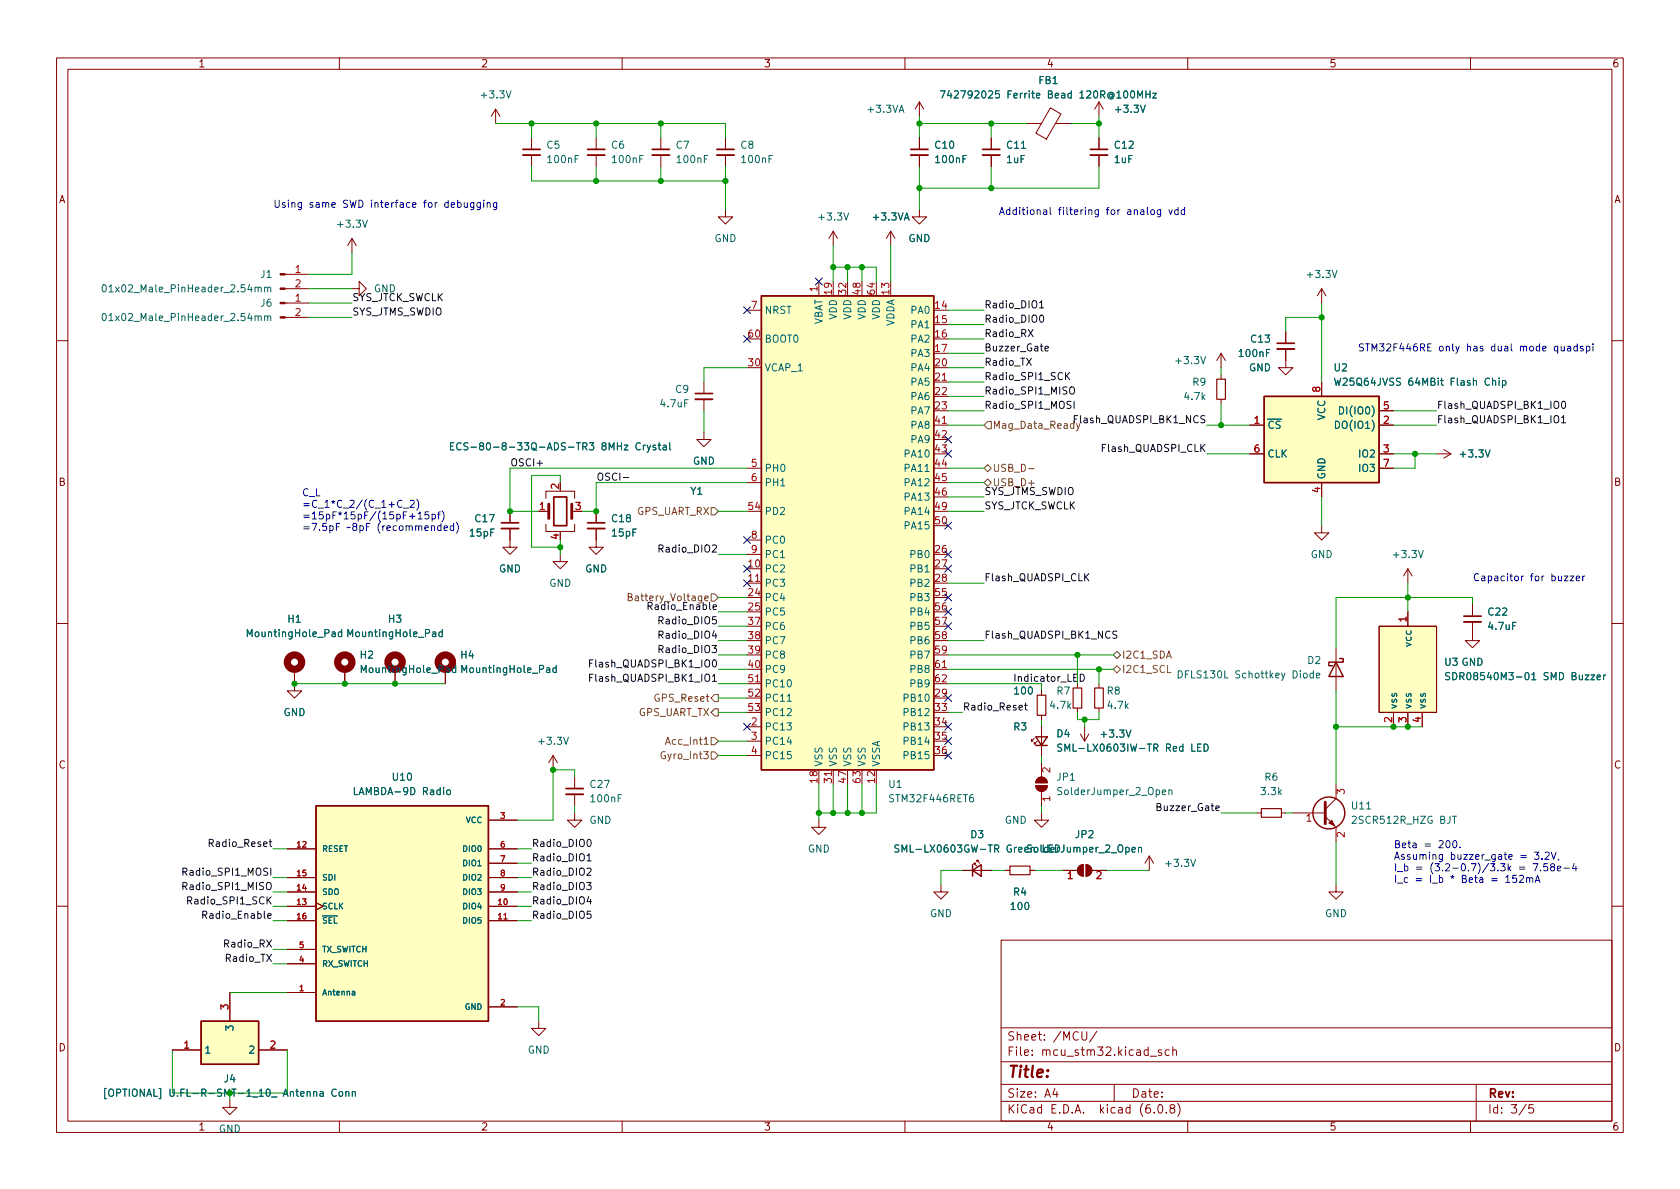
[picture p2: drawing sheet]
<svg xmlns="http://www.w3.org/2000/svg" width="297mm" height="210mm" viewBox="0 0 297 210" stroke-linecap="round" stroke-linejoin="round" font-family="sans-serif">
<g fill="none" stroke="#840000" stroke-width=".18">
<path d="M10 10.2h277v190.1h-277zM12 12.2h273v186.1h-273zM60 10.2v2M87.6 19.3l-.7 1.3M87.6 19.3v2.5M87.6 19.3l.8 1.3M110 10.2v2M160 10.2v2M162.6 18v2.6M162.6 18l-.8 1.3M162.6 18l.7 1.3M185.7 19.1l1.9 1.1-2.6 4.4-1.8-1.1z"/>
<path d="M194.3 18v2.6M194.3 18l-.8 1.3M194.3 18l.8 1.3M210 10.2v2M260 10.2v2M94 24.4v2M94 27.4v2.1M105.4 24.4v2M105.4 27.4v2.1M116.8 24.4v2M116.8 27.4v2.1M128.3 37.1v1.2h1.2l-1.2 1.3-1.3-1.3h1.3"/>
<path d="M128.3 24.4v2M128.3 27.4v2.1M162.6 37.1v1.2h1.2l-1.2 1.3-1.3-1.3h1.3M162.6 24.4v2M162.6 27.4v2.1M175.3 24.4v2M175.3 27.4v2.1M181.6 21.8h2.5M186.6 21.8h2.6M194.3 24.4v2M194.3 27.4v2.1M50.4 56.1h4.2"/>
<path d="M50.4 53.6h4.2M50.4 51h4.2M50.4 48.5h4.2M62.2 51h1.3v-1.2l1.3 1.2-1.3 1.3v-1.3M62.2 42.2l-.7 1.2M62.2 42.2v2.5M62.2 42.2l.8 1.2M132.1 54.9h2.5M144.8 49.8v2.5M147.3 40.9v2.5M147.3 40.9l-.7 1.3M147.3 40.9l.8 1.3"/>
<path d="M157.5 40.9l-.8 1.3M157.5 40.9v2.5M157.5 40.9l.7 1.3M227.3 58.7v2M233.7 51l-.8 1.3M233.7 51v2.6M233.7 51l.7 1.3M10 60.2h2M124.5 76.4v1.3h1.2l-1.2 1.3-1.3-1.3h1.3M124.5 67.6v2M124.5 70.6v2M165.1 75.2h2.5"/>
<path d="M165.1 67.6h2.5M215.9 62.5l-.8 1.2M215.9 62.5v2.5M215.9 66.3v.8M215.9 70.6v.8M215.9 62.5l.8 1.2M221 75.2h2.5M227.3 61.7v3.3h1.3l-1.3 1.3-1.2-1.3h1.2M233.7 67.6v2.5M243.8 75.2h2.6M243.8 72.6h2.6M255.3 79.5l1.2 .8"/>
<path d="M285 60.2h2M90.2 93.5v3.3h1.2l-1.2 1.2-1.3-1.2h1.3M90.2 90.4v2.1M96.5 92.7v1.3h5.1v-1.3M96.5 88.1v-1.2h5.1v1.2M96.5 90.4h.5M99.1 98v1.3h1.2l-1.2 1.3-1.3-1.3h1.3M101.1 90.4h.5M105.4 93.5v3.3h1.3l-1.3 1.2-1.3-1.2h1.3M105.4 90.4v2.1M132.1 82.8h2.5M132.1 85.3h2.5"/>
<path d="M132.1 95.5h2.5M132.1 98h2.5M221 80.3h2.5M233.7 93v1.2h1.2l-1.2 1.3-1.3-1.3h1.3M233.7 85.3v2.6M243.8 80.3h2.6M243.8 82.8h2.6M254 80.3h2.5M256.5 80.3l-1.2 .7M10 110.2h2M52.1 118.4v3.8h1.2l-1.2 1.2-1.3-1.2h1.3M61 118.4v2.5"/>
<path d="M69.8 118.4v2.5M78.7 118.4v2.5M132.1 103.1h2.5M165.1 118.4h2.5M236.2 114.5v7.7M243.8 110.7h10.2v15.3h-10.2zM248.9 100.6l-.7 1.2M248.9 100.6v2.5M248.9 108.2v2.5M248.9 100.6l.8 1.2M260.3 110v3.3h1.3l-1.3 1.2-1.2-1.2h1.2M260.3 106.9v2.1"/>
<path d="M285 110.2h2M97.8 133.6l-.8 1.3M97.8 133.6v2.5M97.8 133.6l.8 1.3M101.6 137.4v2M132.1 128.5h2.5M132.1 131.1h2.5M132.1 133.6h2.5M132.1 120.9h2.5M147.3 136.1v2.6M182.9 130.6l-.5 .5v-.3v.3h.2M183.1 138.9h2.1a1.02 1.02 0 0 1-1.1 1 1.02 1.02 0 0 1-1-1z"/>
<path d="M183.4 131.1l-.5 .5v-.3v.3h.2M183.4 137.7a1.02 1.02 0 0 1 1.1-.2 1.02 1.02 0 0 1 .7 .9h-2.1zM184.1 122.2v.7M184.1 126.5v.7M184.1 128.5v5.1M184.1 134.9v2.5M184.1 139.9v2.6M190.5 120.9v.8M190.5 125.2v.8M191 129.8l.8 1.3M191.8 128.5v2.6M192.5 129.8l-.7 1.3"/>
<path d="M194.3 120.9v.8M194.3 125.2v.8M236.2 138.7v2.5l-1.9 1.9M246.4 126v2.5M248.9 126v2.5M251.5 126v2.5M50.8 150.1h5.1M50.8 157.7h5.1M50.8 155.2h5.1M55.9 159.6l1.2 .7-1.2 .6M86.4 150.1h5M86.4 157.7h5"/>
<path d="M86.4 155.2h5M86.4 145h5M86.4 152.6h5M101.6 143.8v1.2h1.3l-1.3 1.3-1.3-1.3h1.3M101.6 140.5v2M144.8 145v1.3h1.2l-1.2 1.3-1.3-1.3h1.3M166.4 156.5v1.2h1.2l-1.2 1.3-1.3-1.3h1.3M170.2 153.9h5.1M172.2 152.9v-.3h.3h-.3l.5 .6M172.7 152.4v-.3h.3h-.3l.5 .5M177.8 153.9h.8M182.1 153.9h.8"/>
<path d="M184.1 143.8v1.2h1.3l-1.3 1.3-1.2-1.3h1.2M188 153.9h2.5M190.8 153.2l.7-.3v2a1.02 1.02 0 0 1-.9-.6 1.02 1.02 0 0 1 .2-1.1zM192 152.9a1.02 1.02 0 0 1 1 1 1.02 1.02 0 0 1-1 1zM193 153.9h2.6M203.2 151.4l-.8 1.2M203.2 151.4v2.5M203.2 151.4l.8 1.2M222.2 143.8h.8M226.6 143.8h.7M228.6 143.8h5.7M234.3 144.4l1.9 1.9v2.5"/>
<path d="M236.2 156.5v1.2h1.3l-1.3 1.3-1.3-1.3h1.3M10 160.2h2M40.6 175.5v5.1M50.8 175.5h5.1M50.8 160.3h5.1M50.8 162.8h5.1M50.8 170.4h5.1M50.8 167.9h5.1M86.4 160.3h5M86.4 162.8h5M86.4 178h5M177 166.3h108v32h-108z"/>
<path d="M285 160.2h2M30.5 185.7h5.1M40.6 194.6v1.2h1.3l-1.3 1.3-1.2-1.3h1.2M45.7 185.7h5.1M60 198.3v2M95.2 180.6v1.3h1.3l-1.3 1.2-1.2-1.2h1.2M110 198.3v2M160 198.3v2M177 194.8h108M177 191.8h108M177 187.8h108M177 181.8h108"/>
<path d="M186.5 192.5l-.4 1h1M186.9 193v1M191.3 182.4v1.2l.3 .3h.4l.1-.3v-1.2M193.9 182.4l-1.3 1.9M197 191.8v3M203.4 186.8h1.1M204.1 196.7v.1M204.9 195.4l.2-.1a.81 .81 0 0 1 .6 .7 .81 .81 0 0 1-.3 .8h-.2a.81 .81 0 0 1-.6-.6 .81 .81 0 0 1 .3-.8zM205.4 185.7l-.4-.1-.2 .2 .1 .3 .5 .1v.4h-.6M206.2 196.7v.1M206.7 185.7l-.4-.1-.3 .3v.4l.1 .3h.6M207.1 196l-.2-.3v-.2l.2-.2 .5 .1 .1 .2-.1 .2-.6 .2-.1 .3v.4l.2 .1h.5l.1-.3-.1-.4-.2-.1"/>
<path d="M207.4 185.8l.2-.2 .3 .1 .1 .9M207.4 185.1v1.5M208.2 195.1a1.72 1.72 0 0 1 0 2.3M210 198.3v2M260 198.3v2M261 191.8v6.5M269.9 195.3l-1.3 1.9M271.1 195.3h-.7l-.1 .7 .2-.1 .5 .1 .2 .2-.1 .5-.2 .1-.6-.1"/>
</g>
<g fill="none" stroke="#840000" stroke-width=".33">
<path d="M92.5 27.4h3M103.9 27.4h3M115.3 27.4h3.1M126.7 27.4h3.1M161 27.4h3.1M173.7 27.4h3.1M192.8 27.4h3M122.9 70.6h3.1M225.8 61.7h3.1M88.6 93.5h3.1M103.9 93.5h3M258.8 110h3.1"/>
<path d="M100.1 140.5h3"/>
</g>
<g fill="none" stroke="#840000" stroke-width=".3">
<path d="M92.5 26.4h3M103.9 26.4h3M115.3 26.4h3.1M126.7 26.4h3.1M161 26.4h3.1M173.7 26.4h3.1M192.8 26.4h3M122.9 69.6h3.1M225.8 60.7h3.1M88.6 92.5h3.1M97.9 87.9h2.3v5.1h-2.3zM103.9 92.5h3"/>
<path d="M258.8 109h3.1M100.1 139.4h3"/>
</g>
<g fill="#ffffc2" stroke="#ffffc2" stroke-width=".18">
<path d="M223.5 70.1h20.3v15.2h-20.3z"/>
<path d="M55.9 142.5h30.5v38.1h-30.5z"/>
<path d="M35.6 180.6h10.1v7.6h-10.1z"/>
<path d="M243.8 110.7h10.2v15.3h-10.2z"/>
<path d="M134.6 52.3h30.5v83.8h-30.5z"/>
</g>
<g fill="none" stroke="#840000" stroke-width=".25">
<path d="M134.6 52.3h30.5v83.8h-30.5zM223.5 70.1h20.3v15.2h-20.3zM236.2 117.1l1.3 2.5h-2.6zM236.9 116.5h.6v.6h-2.6v.6h.7M183.1 130.3h2.1l-1.1 1.5zM183.1 131.8h2.1M55.9 142.5h30.5v38.1h-30.5zM172 153.9l1.5-1v2zM172 152.9v2M35.6 180.6h10.1v7.6h-10.1z"/>
<circle cx="234.9" cy="143.8" r="2.82"/>
</g>
<g fill="none" stroke="#006464" stroke-width=".18">
<path d="M166.3 16.1h.8l-.5 1.2M167.8 16l-.3 .9h.8M168.1 16.5v.8M201.2 17.3v-1.2l.4 .9 .4-.9v1.2M202.6 16.1v1.2M202.6 16.7h.7M203.3 16.1v1.2M203.8 16.5h.7l-.7 .8h.7M18.2 55.6l.2-.2a.68 .68 0 0 1 .4 .7 .68 .68 0 0 1-.4 .6l-.2-.1-.1-.4zM18.2 50.5l.2-.1a.68 .68 0 0 1 .4 .6 .68 .68 0 0 1-.4 .6l-.2-.1-.1-.4zM46.8 56l.2-.1h.3v.8M46.8 50.9l.2-.1h.3v.8"/>
<path d="M46.8 50.8v.8M46.8 55.9v.8M47.3 56l.2-.1h.3l.1 .8M47.3 51l.2-.2h.3l.1 .8M79.6 78.9h.5M80.3 78.3h-.7v1.3h.7M81.5 78.4a.6 .6 0 0 0-.8 .4 .6 .6 0 0 0 .6 .8l.2-.2M82.7 78.4l-.5-.1-.1 .1v.4l.5 .2 .1 .3-.2 .3-.5-.1M115 78.7l-.4 1.2-.2 .1M115.9 78.8l-.3-.1-.2 .2 .1 .2 .4 .1v.3h-.5M116.4 78.7h.4M116.5 78.3v1.1l.3 .2"/>
<path d="M117.3 78.8h.4l.1 .8M117.8 79l-.4 .1-.2 .2 .2 .3 .4-.1M118.4 78.3v1.1l.2 .2M236 66.9l.3 1.2 .2-.9 .2 .9 .3-1.2M236.1 74.5a.64 .64 0 0 1 .8 .6 .64 .64 0 0 1-.8 .7zM236.8 71.9a.64 .64 0 0 1 .8 .7 .64 .64 0 0 1-.8 .6zM263.9 67.4l.2-.1h.3v.8M265 66.9v.1M265 67.3v.8M265.7 67.3h.3l.3 .2-.2 .6h-.4M265.7 67.3v1.3M60.4 111.8l-.3-.1-.3 .3 .1 .5h.5"/>
<path d="M60.4 111.3v1.3M78.2 111.8l-.4-.1-.2 .3 .1 .5h.5M78.2 111.3v1.3M80.6 118.1h-.4l-.2 .2 .1 .6h.5M80.6 117.7v1.2M98.4 118.1h-.4l-.3 .2 .2 .6h.5M98.4 117.7v1.2M208.3 118.6a.64 .64 0 0 1 .8 .7 .64 .64 0 0 1-.8 .6zM232.2 119.1l-.4-.1-.2 .3 .1 .5h.5M232.2 118.6v1.3M232.8 119.5l.6-.2-.1-.2-.4-.1-.1 .2v.6h.5M256.3 119l-.5-.1-.1 .2v.3l.5 .3 .1 .3-.2 .2-.5-.1"/>
<path d="M256.9 118.9a.64 .64 0 0 1 .7 .7 .64 .64 0 0 1-.7 .6zM282.4 119.8l.6-.1-.1-.3h-.3l-.2 .1v.6h.5M283.5 119.4v.8M283.9 119.4l-.4 .2M62.7 139.3v1.2h.6M79 139.8l.2-.1 .4 .1v.5l-.1 .2h-.3l-.2-.1zM139.2 124h.7M187.7 131.6h-.4l-.2 .1v.4l.5 .2 .1 .3-.2 .2h-.5M206.7 139.8l.1-.1h.3l.1 .8M206.7 139.7v.8M212.4 131.6h-.7v1.2h.7M212.9 131.6a.64 .64 0 0 1 .7 .6 .64 .64 0 0 1-.7 .6z"/>
<path d="M158.9 149.5l-.4-.1-.2 .1v.4l.5 .2 .1 .3-.2 .3-.5-.1M201.3 150l.2-.2 .3 .1v.8M201.3 149.8v.9M256.8 144.3h.7M62.3 175.3h.4v.7M62.7 175.5l-.5 .2 .2 .3 .3-.1M18.8 192.5h-.3v1.8h.3M19.4 192.7l.1-.1a.43 .43 0 0 1 .6 .4v.4a.42 .42 0 0 1-.4 .5 .42 .42 0 0 1-.5-.5v-.4zM20.6 193.3l.6-.1 .1-.2v-.3l-.7-.1v1.3M59.4 192.7a.6 .6 0 0 0-.8 .4 .6 .6 0 0 0 .6 .8l.2-.2M60.1 193.1l.3-.1 .2 .3v.3l-.2 .3-.3-.1-.2-.2zM61.1 193.1l.2-.1 .3 .1 .1 .8"/>
<path d="M61.1 193v.9M62.3 193.1l.2-.1 .3 .1v.8M62.3 193v.9"/>
</g>
<path d="M215.1 67.1h1.6v3.5h-1.6zM183.4 122.9h1.5v3.6h-1.5zM189.7 121.7h1.6v3.5h-1.6zM193.5 121.7h1.6v3.5h-1.6zM178.6 153.2h3.5v1.5h-3.5zM223 143h3.6v1.5h-3.6z" fill="none" stroke="#840000" stroke-width=".2"/>
<path d="M97 89.1v2.6M101.1 89.1v2.6M234.3 141.9v3.8" fill="none" stroke="#840000" stroke-width=".51"/>
<g fill="#840000" stroke="#840000" stroke-width=".18">
<path d="M234.9 145.5l.6-.5 .5 1z"/>
<path d="M49.5 56h.9v.3h-.9z"/>
<path d="M49.5 53.5h.9v.2h-.9z"/>
<path d="M49.5 50.9h.9v.3h-.9z"/>
<path d="M49.5 48.4h.9v.2h-.9z"/>
<path d="M190.8 153.2l.7-.3v2a1.02 1.02 0 0 1-.9-.6 1.02 1.02 0 0 1 .2-1.1z"/>
<path d="M192 152.9a1.02 1.02 0 0 1 1 1 1.02 1.02 0 0 1-1 1z"/>
<path d="M183.1 138.9h2.1a1.02 1.02 0 0 1-1.1 1 1.02 1.02 0 0 1-1-1z"/>
<path d="M183.4 137.7a1.02 1.02 0 0 1 1.1-.2 1.02 1.02 0 0 1 .7 .9h-2.1z"/>
</g>
<g fill="none" stroke="#840000" stroke-width="1.3">
<circle cx="52.1" cy="117.1" r="1.27"/>
<circle cx="61" cy="117.1" r="1.27"/>
<circle cx="69.8" cy="117.1" r="1.27"/>
<circle cx="78.7" cy="117.1" r="1.27"/>
</g>
<g fill="none" stroke="#725600" stroke-width=".18">
<path d="M174.6 74.5h.7v1.3h-.7l-.6-.6zM190.3 74.9l.3 .9M190.9 74.9l-.4 1.2-.2 .1M125.7 89.8h.7l.6 .6-.6 .7h-.7zM174 85.3l.6-.6 .7 .6-.7 .7zM174 82.8l.6-.6 .7 .6-.7 .6zM181.9 82.9h.9M111.1 105.6l.5-.1 .1-.2v-.2l-.6-.1v1.2h.5l.1-.1 .1-.3-.3-.2M124.6 105.8l.6-.1v-.3h-.4l-.2 .2 .1 .6h.5M125.7 105h.7l.6 .7-.6 .6h-.7zM196.8 118.4l.7-.7 .6 .7-.6 .6zM196.8 115.8l.7-.6 .6 .6-.6 .7z"/>
<path d="M125.7 133h.7l.6 .6-.6 .6h-.7zM125.7 130.4h.7l.6 .7-.6 .6h-.7zM126.4 122.8h.6v1.3h-.6l-.7-.7zM126.4 125.3h.6v1.3h-.6l-.7-.6z"/>
</g>
<g fill="none" stroke="#0f0f0f" stroke-width=".18">
<path d="M181.8 58.3l.9 1.2M182.7 58.3l-.9 1.2M183.8 53.5l.4-.3v1.2M183.8 54.4h.7M183.9 55.8l.2-.1a.68 .68 0 0 1 .4 .7 .68 .68 0 0 1-.4 .6l-.2-.1-.1-.4zM184.8 61.6l.6-.1-.1-.2-.3-.1-.2 .2v.6h.5M188.6 66.4l.5 .7M189.1 65.9l-.7 .7M189.2 68.6l.2-.2a.43 .43 0 0 1 .6 .4v.5a.42 .42 0 0 1-.5 .4 .42 .42 0 0 1-.4-.4zM189.9 71v1.2M189.9 74.1h.5M190.5 73.5h-.6v1.3"/>
<path d="M276.1 73.9l.4-.4v1.3M276.1 74.8h.7M276.2 71.1l.2-.1a.68 .68 0 0 1 .4 .6 .68 .68 0 0 1-.4 .6l-.2-.1-.1-.4zM110.2 84.4h1M104.2 117.3h.5M104.2 119.8h.5M104.8 116.7h-.6v1.2M104.8 119.2h-.6v1.3M114.6 107.2l.6-.1 .1-.2v-.3l-.7-.1v1.3M191 119.2a.64 .64 0 0 1 .7 .7 .64 .64 0 0 1-.7 .6zM192 102l.5 .7M192.5 101.4l-.7 .8"/>
<path d="M197.5 111.7l-.5-.1-.3 .2 .2 .3 .5 .3v.3l-.2 .2-.5-.1M181.1 124.7h.5M181.3 124.3v1.1l.3 .2M32.3 156.7h.6l.2-.2-.1-.3-.7-.2v1.3M32.3 154.2l.6-.1 .2-.2-.1-.3-.7-.1v1.3M33.2 159.3l.6-.1 .1-.2v-.3l-.7-.1v1.3M37 149.1l.6-.1 .1-.1v-.4l-.7-.1v1.3M103.7 156h.8l-.4 .5 .4 .2v.5l-.2 .1-.6-.1M103.8 151.3l.4-.3v1.2M103.8 153.6l.5-.1 .2 .4-.8 .9h.8M103.8 152.2h.7M103.9 148.5l.2-.1a.68 .68 0 0 1 .4 .7 .68 .68 0 0 1-.4 .6l-.2-.1-.1-.4z"/>
<path d="M104.1 158.5l-.3 .9h.8M104.4 159v.9M204.6 142.7l.5-.1 .1-.2v-.2l-.6-.1v1.2h.5l.1-.1 .1-.3-.3-.2M35.8 161.8l.7-.1 .1-.1-.1-.4-.7-.1v1.3M104.5 161.1h-.6l-.1 .6 .2-.1 .4 .1 .1 .2v.4l-.2 .1-.5-.1"/>
</g>
<g fill="none" stroke="#0000c2" stroke-width=".18">
<path d="M80.9 35.9l.4-.1 .2 .3-.1 .5h-.5M82.1 35.8v.8l.3 .1 .2-.2M82.6 35.8v.9M83.8 35.8v1.1l-.3 .2-.3-.1M83.8 35.9l-.4-.1-.2 .3 .1 .5h.5M84.9 35.8v1.1l-.2 .2-.3-.1M84.9 35.9l-.3-.1-.3 .3 .1 .5h.5M85.5 35.4v.1M85.5 35.8v.9M86.1 35.9l.2-.1 .3 .1 .1 .8M86.1 35.8v.9M87.8 35.8v1.1l-.2 .2-.3-.1"/>
<path d="M87.8 35.9l-.3-.1-.3 .3 .1 .5h.5M202.9 36.7v1.1l.1 .1M203.6 37.2l.3-.1 .2 .2v.4l-.2 .2h-.3l-.1-.2zM205.2 37.1v1l-.2 .3-.3-.1M205.2 37.2l-.4-.1-.2 .2 .1 .6h.5M206.7 37.1l.3 .8 .3-.8M208.3 37.2l-.4-.1-.2 .2 .1 .6h.5M208.3 36.7v1.2M209.4 37.2l-.3-.1-.3 .2 .2 .6h.4M209.4 36.7v1.2M275.4 61.3l-.3-.1-.3 .3 .1 .5h.5M275.4 61.2v1.3"/>
<path d="M276 61.2l.1 .8 .3 .1 .2-.2M276.6 61.2v.9M277.2 61.3h.5v.8M277.7 61.5l-.4 .1-.2 .2 .2 .3 .4-.1M278.9 61.3l-.4-.1-.2 .3 .1 .5h.5M278.9 60.8v1.3M279.9 61.3l-.3-.1-.2 .2 .1 .2 .4 .1v.3h-.5M280.5 61.3l.4-.1 .2 .3-.1 .5h-.5M280.5 61.2v1.3M281.7 60.8v.1M281.7 61.2v.9M71.3 89.9h1"/>
<path d="M72.5 88.6l.5-.1 .3 .3-.8 .9h.8M73.7 88.3a1.46 1.46 0 0 1 0 1.9M73.9 90.9l.4-.4v1.3M73.9 91.8h.7M75.8 90.5h-.6l-.1 .6 .2-.1h.4l.2 .2-.1 .5-.2 .1-.5-.1M76.4 91l.4-.1 .2 .3-.1 .5h-.5M76.4 90.9v1.3M77.4 90.9h.4M77.8 90.5l-.3 .2v1.1M78 93h-.4l-.2 .2 .1 .6h.5M78 92.5v1.3M78.2 90.3a1.46 1.46 0 0 1 0 2"/>
<path d="M78.5 93.4l.6-.1v-.3h-.4l-.2 .2 .1 .6h.5M80.2 93h-.4l-.2 .2 .1 .6h.5M80.2 92.5v1.3M80.7 92.4a1.46 1.46 0 0 1 0 1.9M276.6 101.9h.6l-.6 .8h.6M277.6 101.9h.7l-.7 .8h.7M278.7 102.3l.6-.1-.1-.3h-.3l-.2 .1v.6h.5M279.8 101.9v.8M280.2 101.9l-.4 .2M255.8 148.7l.2-.1a.68 .68 0 0 1 .4 .7 .68 .68 0 0 1-.4 .6 .85 .85 0 0 1-.2-1.2zM257 148.8l.2-.2a.68 .68 0 0 1 .4 .7 .68 .68 0 0 1-.4 .6l-.2-.1-.1-.4zM258.1 149.8v.1"/>
<path d="M266.2 156h.8M268.1 154.8h-.6l-.1 .6 .2-.1h.4l.2 .2-.1 .4-.2 .1-.5-.1M268.7 154.9l.4-.1 .3 .3-.8 .9h.8M269.9 155.3l.2-.1 .3 .1 .1 .7M269.9 155.2v.8M270.5 155.4l.1-.2 .3 .1 .1 .7M271.1 152.7h.8l-.5 1.3M271.3 150.7h.8l-.4 .5 .3 .1v.5l-.1 .2-.6-.2M271.4 156l.5-1.2 .4 1.2M271.6 155.7h.6M272.4 153.9v.1M272.6 151.8v.2"/>
<path d="M273.2 150.8l.5-.1 .2 .4-.8 .9h.8M273.6 152.7h-.6l-.1 .6 .2-.1 .5 .1 .1 .2-.1 .4-.2 .1-.5-.1M274.3 150.7l.4 1.3 .4-1.3M274.4 153.3l-.2-.3v-.1l.2-.2 .4 .1v.4l-.5 .1-.1 .2v.3l.2 .2 .4-.1 .1-.1-.1-.4-.2-.1M275.4 153.6l.6-.1-.1-.3h-.4l-.1 .1v.6h.5M275.6 151.9l-.1 .2M276.5 153.5h1M278.3 152.7l-.3 .9h.8M278.6 153.2v.8"/>
</g>
<g fill="none" stroke="#009600" stroke-width=".18">
<path d="M87.6 21.8h40.7v2.6M94 29.5v2.5h34.3M94 21.8v2.6M105.4 21.8v2.6M105.4 29.5v2.5M116.8 21.8v2.6M116.8 29.5v2.5M128.3 29.5v7.6M162.6 21.8h19M162.6 20.6v3.8M162.6 29.5v7.6M175.3 21.8v2.6"/>
<path d="M175.3 29.5v3.8M189.2 21.8h5.1M194.3 29.5v3.8h-31.7M194.3 20.6v3.8M54.6 56.1h7.6M54.6 53.6h7.6M54.6 51h7.6M62.2 44.7v3.8h-7.6M147.3 47.2h7.6v2.6M147.3 43.4v6.4M149.9 47.2v2.6M152.4 47.2v2.6"/>
<path d="M157.5 43.4v6.4M167.6 54.9h6.4M167.6 59.9h6.4M167.6 57.4h6.4M233.7 56.1h-6.4v2.6M233.7 53.6v14M124.5 72.6v3.8M132.1 65h-7.6v2.6M167.6 75.2h6.4M167.6 72.6h6.4M167.6 62.5h6.4M167.6 70.1h6.4"/>
<path d="M167.6 65h6.4M167.6 67.6h6.4M213.4 75.2h7.6M215.9 65v1.3M215.9 71.4v3.8M246.4 75.2h7.6M246.4 72.6h7.6M99.1 85.3v-1.2h-5.1v12.7h5.1M99.1 95.5v2.5M127 90.4h5.1M127 98h5.1M132.1 85.3h-26.7v5.1h-2.5"/>
<path d="M132.1 82.8h-41.9v7.6h5M167.6 90.4h6.4M167.6 82.8h6.4M167.6 85.3h6.4M167.6 87.9h6.4M213.4 80.3h7.6M233.7 87.9v5.1M246.4 80.3h7.6M250.2 80.3v2.5h-3.8M127 105.7h5.1M127 115.8h5.1M127 118.4h5.1"/>
<path d="M127 108.2h5.1M127 113.3h5.1M127 110.7h5.1M167.6 115.8h29.2M167.6 118.4h29.2M167.6 113.3h6.4M167.6 103.1h6.4M190.5 115.8v5.1M194.3 118.4v2.5M248.9 103.1v5.1M260.3 106.9v-1.2h-24.1v8.8M52.1 120.9h26.6"/>
<path d="M101.6 137.4v-1.3h-3.8v8.9h-6.4M127 120.9h5.1M127 133.6h5.1M127 131.1h5.1M127 123.4h5.1M127 126h5.1M144.8 138.7v6.3M147.3 138.7v5.1M149.9 138.7v5.1M152.4 138.7v5.1M154.9 138.7v5.1h-10.1M167.6 120.9h16.5v1.3"/>
<path d="M167.6 126h2.6M184.1 127.2v1.3M184.1 133.6v1.3M190.5 126v1.2h3.8v-1.2M191.8 127.2v1.3M236.2 128.5h15.3M236.2 122.2v16.5M48.3 155.2h2.5M48.3 150.1h2.5M48.3 157.7h2.5M91.4 155.2h2.6M91.4 150.1h2.6"/>
<path d="M91.4 152.6h2.6M91.4 157.7h2.6M101.6 142.5v1.3M170.2 153.9h-3.8v2.6M175.3 153.9h2.5M182.9 153.9h5.1M184.1 142.5v1.3M195.6 153.9h7.6M215.9 143.8h6.3M227.3 143.8h1.3M236.2 148.8v7.7M40.6 175.5h10.2"/>
<path d="M48.3 167.9h2.5M48.3 170.4h2.5M48.3 160.3h2.5M48.3 162.8h2.5M91.4 160.3h2.6M91.4 178h3.8v2.6M91.4 162.8h2.6M30.5 185.7v7.6h20.3v-7.6"/>
</g>
<g fill="none" stroke="#000084" stroke-width=".18">
<path d="M131.5 54.2l1.2 1.3M131.5 59.3l1.2 1.2M132.7 54.2l-1.2 1.3M132.7 59.3l-1.2 1.2M144.2 49.2l1.2 1.2M145.4 49.2l-1.2 1.2M167 77.1l1.2 1.2M167 79.6l1.2 1.3M168.2 77.1l-1.2 1.2M168.2 79.6l-1.2 1.3M131.5 100l1.2 1.2M131.5 94.9l1.2 1.2"/>
<path d="M132.7 100l-1.2 1.2M132.7 94.9l-1.2 1.2M167 97.4l1.2 1.2M167 100l1.2 1.2M167 92.3l1.2 1.3M168.2 97.4l-1.2 1.2M168.2 100l-1.2 1.2M168.2 92.3l-1.2 1.3M131.5 102.5l1.2 1.2M132.7 102.5l-1.2 1.2M167 110.1l1.2 1.2M167 105l1.2 1.3"/>
<path d="M167 107.6l1.2 1.2M168.2 110.1l-1.2 1.2M168.2 105l-1.2 1.3M168.2 107.6l-1.2 1.2M131.5 127.9l1.2 1.2M132.7 127.9l-1.2 1.2M167 122.8l1.2 1.2M167 127.9l1.2 1.2M167 130.4l1.2 1.3M167 133l1.2 1.2M168.2 122.8l-1.2 1.2M168.2 127.9l-1.2 1.2"/>
<path d="M168.2 130.4l-1.2 1.3M168.2 133l-1.2 1.2"/>
</g>
<g fill="#009600" stroke="#009600" stroke-width=".18">
<circle cx="52.1" cy="120.9" r=".46"/>
<circle cx="69.8" cy="120.9" r=".46"/>
<circle cx="97.8" cy="136.1" r=".46"/>
<circle cx="116.8" cy="21.8" r=".46"/>
<circle cx="116.8" cy="32" r=".46"/>
<circle cx="105.4" cy="32" r=".46"/>
<circle cx="94" cy="21.8" r=".46"/>
<circle cx="105.4" cy="21.8" r=".46"/>
<circle cx="128.3" cy="32" r=".46"/>
<circle cx="105.4" cy="90.4" r=".46"/>
<circle cx="99.1" cy="96.8" r=".46"/>
<circle cx="90.2" cy="90.4" r=".46"/>
<circle cx="61" cy="120.9" r=".46"/>
<circle cx="144.8" cy="143.8" r=".46"/>
<circle cx="248.9" cy="105.7" r=".46"/>
<circle cx="215.9" cy="75.2" r=".46"/>
<circle cx="236.2" cy="128.5" r=".46"/>
<circle cx="246.4" cy="128.5" r=".46"/>
<circle cx="248.9" cy="128.5" r=".46"/>
<circle cx="250.2" cy="80.3" r=".46"/>
<circle cx="233.7" cy="56.1" r=".46"/>
<circle cx="147.3" cy="143.8" r=".46"/>
<circle cx="149.9" cy="143.8" r=".46"/>
<circle cx="152.4" cy="143.8" r=".46"/>
<circle cx="162.6" cy="21.8" r=".46"/>
<circle cx="149.9" cy="47.2" r=".46"/>
<circle cx="152.4" cy="47.2" r=".46"/>
<circle cx="147.3" cy="47.2" r=".46"/>
<circle cx="194.3" cy="21.8" r=".46"/>
<circle cx="175.3" cy="33.3" r=".46"/>
<circle cx="162.6" cy="33.3" r=".46"/>
<circle cx="175.3" cy="21.8" r=".46"/>
<circle cx="191.8" cy="127.2" r=".46"/>
<circle cx="190.5" cy="115.8" r=".46"/>
<circle cx="194.3" cy="118.4" r=".46"/>
</g>
<text font-size="2.8" fill="#840000" x="178" y="190.6">Title:</text>
<g font-size="2.1" fill="#840000">
<text x="178" y="184">Sheet: /MCU/</text>
<text x="178" y="186.7">File: mcu_stm32.kicad_sch</text>
<text x="178" y="196.9">KiCad E.D.A. kicad (6.0.8)</text>
<text x="178" y="194.1">Size: A4</text>
<text x="200" y="194.1">Date:</text>
<text x="263" y="194.1">Rev:</text>
<text x="263" y="196.9">Id: 3/5</text>
</g>
<g font-size="1.8" fill="#840000">
<text x="35" y="11.9">1</text>
<text x="85" y="11.9">2</text>
<text x="135" y="11.9">3</text>
<text x="185" y="11.9">4</text>
<text x="235" y="11.9">5</text>
<text x="285" y="11.9">6</text>
<text x="10.3" y="35.9">A</text>
<text x="285.3" y="35.9">A</text>
<text x="10.3" y="85.9">B</text>
<text x="285.3" y="85.9">B</text>
<text x="10.3" y="135.9">C</text>
<text x="285.3" y="135.9">C</text>
<text x="10.3" y="185.9">D</text>
<text x="285.3" y="185.9">D</text>
<text x="35" y="199.9">1</text>
<text x="85" y="199.9">2</text>
<text x="135" y="199.9">3</text>
<text x="185" y="199.9">4</text>
<text x="235" y="199.9">5</text>
<text x="285" y="199.9">6</text>
</g>
<g font-size="1.8" fill="#006464">
<text x="85.3" y="17.4">+3.3V</text>
<text x="169" y="17.4">742792025 Ferrite Bead 120R@100MHz</text>
<text x="183.7" y="14.9">FB1</text>
<text x="153.6" y="19.9">+3.3VA</text>
<text x="197.4" y="19.9">+3.3V</text>
<text x="96.7" y="26.3">C5</text>
<text x="97" y="28.8">100nF</text>
<text x="108.1" y="26.3">C6</text>
<text x="108.4" y="28.8">100nF</text>
<text x="119.6" y="26.3">C7</text>
<text x="119.8" y="28.8">100nF</text>
<text x="131" y="26.3">C8</text>
<text x="131.3" y="28.8">100nF</text>
<text x="165.4" y="26.3">C10</text>
<text x="165.6" y="28.8">100nF</text>
<text x="178" y="28.8">1uF</text>
<text x="178.1" y="26.3">C11</text>
<text x="197.1" y="28.8">1uF</text>
<text x="197.2" y="26.3">C12</text>
<text x="59.9" y="40.3">+3.3V</text>
<text x="145" y="39">+3.3V</text>
<text x="154.5" y="39">+3.3VA</text>
<text x="126.3" y="42.8">GND</text>
<text x="160.6" y="42.8">GND</text>
<text x="19.4" y="51.7">01x02_Male_PinHeader_2.54mm</text>
<text x="46.1" y="49.1">J1</text>
<text x="231.3" y="49.1">+3.3V</text>
<text x="19.4" y="56.8">01x02_Male_PinHeader_2.54mm</text>
<text x="46.1" y="54.2">J6</text>
<text x="135.1" y="55.5">NRST</text>
<text x="145.4" y="57.6" transform="rotate(-90 145.4 57.6)">VBAT</text>
<text x="148" y="56.6" transform="rotate(-90 148 56.6)">VDD</text>
<text x="150.5" y="56.6" transform="rotate(-90 150.5 56.6)">VDD</text>
<text x="153" y="56.6" transform="rotate(-90 153 56.6)">VDD</text>
<text x="155.6" y="56.6" transform="rotate(-90 155.6 56.6)">VDD</text>
<text x="158.1" y="57.8" transform="rotate(-90 158.1 57.8)">VDDA</text>
<text x="161.2" y="55.5">PA0</text>
<text x="161.2" y="58">PA1</text>
<text x="135.1" y="65.7">VCAP_1</text>
<text x="135.1" y="60.6">BOOT0</text>
<text x="161.2" y="60.6">PA2</text>
<text x="161.2" y="63.1">PA3</text>
<text x="161.2" y="65.7">PA4</text>
<text x="208.1" y="64.4">+3.3V</text>
<text x="219.2" y="63.1">100nF</text>
<text x="220.8" y="65.7">GND</text>
<text x="221.2" y="60.6">C13</text>
<text x="235.9" y="65.7">U2</text>
<text x="119.5" y="69.5">C9</text>
<text x="161.2" y="68.2">PA5</text>
<text x="161.2" y="70.7">PA6</text>
<text x="209.5" y="70.7">4.7k</text>
<text x="210.9" y="68.2">R9</text>
<text x="237.5" y="68.2">W25Q64JVSS 64MBit Flash Chip</text>
<text x="116.9" y="72">4.7uF</text>
<text x="161.2" y="73.3">PA7</text>
<text x="161.2" y="75.8">PA8</text>
<text x="224" y="75.8">~{CS}</text>
<text x="234.3" y="74.3" transform="rotate(-90 234.3 74.3)">VCC</text>
<text x="236.6" y="75.8">DO(IO1)</text>
<text x="237.5" y="73.3">DI(IO0)</text>
<text x="83.3" y="79.6">ECS-80-8-33Q-ADS-TR3 8MHz Crystal</text>
<text x="122.5" y="82.2">GND</text>
<text x="135.1" y="83.4">PH0</text>
<text x="160.2" y="80.9">PA10</text>
<text x="160.2" y="83.4">PA11</text>
<text x="161.2" y="78.4">PA9</text>
<text x="224" y="80.9">CLK</text>
<text x="240.5" y="80.9">IO2</text>
<text x="240.5" y="83.4">IO3</text>
<text x="258.4" y="80.9">+3.3V</text>
<text x="122.1" y="87.5">Y1</text>
<text x="135.1" y="86">PH1</text>
<text x="160.2" y="86">PA12</text>
<text x="160.2" y="88.5">PA13</text>
<text x="234.3" y="84.8" transform="rotate(-90 234.3 84.8)">GND</text>
<text x="83.2" y="94.9">15pF</text>
<text x="84.1" y="92.3">C17</text>
<text x="108.3" y="92.3">C18</text>
<text x="108.3" y="94.9">15pF</text>
<text x="135.1" y="91.1">PD2</text>
<text x="160.2" y="91.1">PA14</text>
<text x="160.2" y="93.6">PA15</text>
<text x="88.2" y="101.2">GND</text>
<text x="103.4" y="101.2">GND</text>
<text x="135.1" y="101.2">PC2</text>
<text x="135.1" y="96.1">PC0</text>
<text x="135.1" y="98.7">PC1</text>
<text x="161.2" y="98.7">PB0</text>
<text x="161.2" y="101.2">PB1</text>
<text x="231.7" y="98.7">GND</text>
<text x="246.6" y="98.7">+3.3V</text>
<text x="97.1" y="103.8">GND</text>
<text x="135.1" y="103.8">PC3</text>
<text x="135.1" y="106.3">PC4</text>
<text x="161.2" y="103.8">PB2</text>
<text x="161.2" y="106.3">PB3</text>
<text x="44.1" y="112.6">MountingHole_Pad</text>
<text x="50.9" y="110.1">H1</text>
<text x="61.8" y="112.6">MountingHole_Pad</text>
<text x="68.7" y="110.1">H3</text>
<text x="135.1" y="108.8">PC5</text>
<text x="135.1" y="111.4">PC6</text>
<text x="135.1" y="113.9">PC7</text>
<text x="161.2" y="108.8">PB4</text>
<text x="161.2" y="111.4">PB5</text>
<text x="161.2" y="113.9">PB6</text>
<text x="263.2" y="108.8">C22</text>
<text x="263.3" y="111.4">4.7uF</text>
<text x="63.7" y="116.5">H2</text>
<text x="64.2" y="119">MountingHole_Pad</text>
<text x="81.5" y="116.5">H4</text>
<text x="82" y="119">MountingHole_Pad</text>
<text x="135.1" y="116.5">PC8</text>
<text x="135.1" y="119">PC9</text>
<text x="161.2" y="116.5">PB7</text>
<text x="161.2" y="119">PB8</text>
<text x="209.3" y="119.9">DFLS130L Schottkey Diode</text>
<text x="231.2" y="117.4">D2</text>
<text x="249.6" y="114.2" transform="rotate(-90 249.6 114.2)">vcc</text>
<text x="255.5" y="117.7">U3 GND</text>
<text x="135.1" y="121.5">PC10</text>
<text x="135.1" y="124.1">PC11</text>
<text x="160.2" y="124.1">PB10</text>
<text x="161.2" y="121.5">PB9</text>
<text x="179.5" y="122.8">100</text>
<text x="185.8" y="125.3">4.7k</text>
<text x="186.9" y="122.8">R7</text>
<text x="195.8" y="122.8">R8</text>
<text x="196" y="125.3">4.7k</text>
<text x="247" y="125.5" transform="rotate(-90 247 125.5)">vss</text>
<text x="249.6" y="125.5" transform="rotate(-90 249.6 125.5)">vss</text>
<text x="252.1" y="125.5" transform="rotate(-90 252.1 125.5)">vss</text>
<text x="257.5" y="120.3">SDR08540M3-01 SMD Buzzer</text>
<text x="50.1" y="126.6">GND</text>
<text x="95.5" y="131.7">+3.3V</text>
<text x="135.1" y="129.2">PC13</text>
<text x="135.1" y="131.7">PC14</text>
<text x="135.1" y="126.6">PC12</text>
<text x="160.2" y="126.6">PB12</text>
<text x="160.2" y="129.2">PB13</text>
<text x="160.2" y="131.7">PB14</text>
<text x="179.3" y="129.2">R3</text>
<text x="186.9" y="130.4">D4</text>
<text x="194.9" y="130.4">+3.3V</text>
<text x="135.1" y="134.2">PC15</text>
<text x="145.4" y="135.6" transform="rotate(-90 145.4 135.6)">VSS</text>
<text x="148" y="135.6" transform="rotate(-90 148 135.6)">VSS</text>
<text x="150.5" y="135.6" transform="rotate(-90 150.5 135.6)">VSS</text>
<text x="153" y="135.6" transform="rotate(-90 153 135.6)">VSS</text>
<text x="155.6" y="135.6" transform="rotate(-90 155.6 135.6)">VSSA</text>
<text x="160.2" y="134.2">PB15</text>
<text x="188.6" y="132.9">SML-LX0603IW-TR Red LED</text>
<text x="63.2" y="140.6">LAMBDA-9D Radio</text>
<text x="69.5" y="138">U10</text>
<text x="104.4" y="139.3">C27</text>
<text x="104.6" y="141.9">100nF</text>
<text x="157.2" y="139.3">U1</text>
<text x="157.6" y="141.9">STM32F446RET6</text>
<text x="186.9" y="138">JP1</text>
<text x="187.5" y="140.6">SolderJumper_2_Open</text>
<text x="223.1" y="140.6">3.3k</text>
<text x="223.7" y="138">R6</text>
<text x="239.1" y="143.1">U11</text>
<text x="104.2" y="145.7">GND</text>
<text x="171.7" y="148.2">D3</text>
<text x="177.6" y="145.7">GND</text>
<text x="190.2" y="148.2">JP2</text>
<text x="239.5" y="145.7">2SCR512R_HZG BJT</text>
<text x="142.8" y="150.7">GND</text>
<text x="159.7" y="150.7">SML-LX0603GW-TR Green LED</text>
<text x="182.1" y="150.7">SolderJumper_2_Open</text>
<text x="206.3" y="153.3">+3.3V</text>
<text x="178.9" y="160.9">100</text>
<text x="179.2" y="158.4">R4</text>
<text x="164.4" y="162.2">GND</text>
<text x="234.3" y="162.2">GND</text>
<text x="41.3" y="182.1" transform="rotate(-90 41.3 182.1)">3</text>
<text x="36.1" y="186.3">1</text>
<text x="39.7" y="191.4">J4</text>
<text x="44.2" y="186.3">2</text>
<text x="93.3" y="186.3">GND</text>
<text x="38.7" y="200.3">GND</text>
</g>
<g font-size="1.8" fill="#0000c2">
<text x="48.3" y="36.7">Using same SWD interface for debugging</text>
<text x="176.5" y="38">Additional filtering for analog vdd</text>
<text x="240" y="62.1">STM32F446RE only has dual mode quadspi</text>
<text x="53.3" y="87.7">C_L</text>
<text x="53.3" y="89.8">=C_1*C_2/(C_1+C_2)</text>
<text x="53.3" y="91.8">=15pF*15pF/(15pF+15pf)</text>
<text x="53.3" y="93.9">=7.5pF ~8pF (recommended)</text>
<text x="260.3" y="102.8">Capacitor for buzzer</text>
<text x="246.4" y="150">Beta = 200.</text>
<text x="246.4" y="152">Assuming buzzer_gate = 3.2V,</text>
<text x="246.4" y="154.1">I_b = (3.2-0.7)/3.3k = 7.58e-4</text>
<text x="246.4" y="156.1">I_c = I_b * Beta = 152mA</text>
</g>
<g font-size="1.8" fill="#a90000">
<text x="52.2" y="53.3">1</text>
<text x="52.2" y="48.3">1</text>
<text x="52.2" y="50.8">2</text>
<text x="144.5" y="51.5" transform="rotate(-90 144.5 51.5)">1</text>
<text x="147.1" y="52" transform="rotate(-90 147.1 52)">19</text>
<text x="149.6" y="52" transform="rotate(-90 149.6 52)">32</text>
<text x="152.1" y="52" transform="rotate(-90 152.1 52)">48</text>
<text x="154.7" y="52" transform="rotate(-90 154.7 52)">64</text>
<text x="157.2" y="52" transform="rotate(-90 157.2 52)">13</text>
<text x="52.2" y="55.9">2</text>
<text x="132.4" y="59.7">60</text>
<text x="132.9" y="54.6">7</text>
<text x="165.4" y="54.6">14</text>
<text x="165.4" y="57.1">15</text>
<text x="165.4" y="59.7">16</text>
<text x="132.4" y="64.8">30</text>
<text x="165.4" y="62.2">17</text>
<text x="165.4" y="64.8">20</text>
<text x="165.4" y="67.3">21</text>
<text x="165.4" y="69.8">22</text>
<text x="233.4" y="69.3" transform="rotate(-90 233.4 69.3)">8</text>
<text x="165.4" y="72.4">23</text>
<text x="165.4" y="74.9">41</text>
<text x="165.4" y="77.5">42</text>
<text x="221.8" y="74.9">1</text>
<text x="244.6" y="74.9">2</text>
<text x="244.6" y="72.4">5</text>
<text x="132.9" y="82.5">5</text>
<text x="165.4" y="80">43</text>
<text x="165.4" y="82.5">44</text>
<text x="221.8" y="80">6</text>
<text x="244.6" y="80">3</text>
<text x="244.6" y="82.5">7</text>
<text x="98.8" y="86.5" transform="rotate(-90 98.8 86.5)">2</text>
<text x="132.9" y="85.1">6</text>
<text x="165.4" y="85.1">45</text>
<text x="165.4" y="87.6">46</text>
<text x="233.4" y="87.1" transform="rotate(-90 233.4 87.1)">4</text>
<text x="95.4" y="90.2">1</text>
<text x="98.8" y="95.4" transform="rotate(-90 98.8 95.4)">4</text>
<text x="101.7" y="90.2">3</text>
<text x="132.4" y="90.2">54</text>
<text x="132.9" y="95.2">8</text>
<text x="165.4" y="90.2">49</text>
<text x="165.4" y="92.7">50</text>
<text x="132.4" y="100.3">10</text>
<text x="132.9" y="97.8">9</text>
<text x="165.4" y="97.8">26</text>
<text x="165.4" y="100.3">27</text>
<text x="132.4" y="102.9">11</text>
<text x="132.4" y="105.4">24</text>
<text x="132.4" y="107.9">25</text>
<text x="165.4" y="102.9">28</text>
<text x="165.4" y="105.4">55</text>
<text x="165.4" y="107.9">56</text>
<text x="132.4" y="110.5">37</text>
<text x="132.4" y="113">38</text>
<text x="165.4" y="110.5">57</text>
<text x="165.4" y="113">58</text>
<text x="248.7" y="110" transform="rotate(-90 248.7 110)">1</text>
<text x="132.4" y="115.6">39</text>
<text x="132.4" y="118.1">40</text>
<text x="165.4" y="115.6">59</text>
<text x="165.4" y="118.1">61</text>
<text x="132.4" y="120.6">51</text>
<text x="132.4" y="123.2">52</text>
<text x="132.4" y="125.7">53</text>
<text x="165.4" y="123.2">29</text>
<text x="165.4" y="125.7">33</text>
<text x="165.4" y="120.6">62</text>
<text x="132.9" y="128.3">2</text>
<text x="132.9" y="130.8">3</text>
<text x="165.4" y="128.3">34</text>
<text x="165.4" y="130.8">35</text>
<text x="246.1" y="127.7" transform="rotate(-90 246.1 127.7)">2</text>
<text x="248.7" y="127.7" transform="rotate(-90 248.7 127.7)">3</text>
<text x="251.2" y="127.7" transform="rotate(-90 251.2 127.7)">4</text>
<text x="132.9" y="133.3">4</text>
<text x="165.4" y="133.3">36</text>
<text x="185.7" y="136.6" transform="rotate(-90 185.7 136.6)">2</text>
<text x="144.5" y="138.4" transform="rotate(-90 144.5 138.4)">18</text>
<text x="147.1" y="138.4" transform="rotate(-90 147.1 138.4)">31</text>
<text x="149.6" y="138.4" transform="rotate(-90 149.6 138.4)">47</text>
<text x="152.1" y="138.4" transform="rotate(-90 152.1 138.4)">63</text>
<text x="154.7" y="138.4" transform="rotate(-90 154.7 138.4)">12</text>
<text x="185.7" y="141.7" transform="rotate(-90 185.7 141.7)">1</text>
<text x="237.7" y="140.4" transform="rotate(-90 237.7 140.4)">3</text>
<text x="231" y="145.3">1</text>
<text x="237.7" y="148.1" transform="rotate(-90 237.7 148.1)">2</text>
<text x="188.7" y="155.4">1</text>
<text x="193.8" y="155.4">2</text>
<text x="40.4" y="178.5" transform="rotate(-90 40.4 178.5)">3</text>
<text x="32.5" y="185.4">1</text>
<text x="47.8" y="185.4">2</text>
</g>
<g font-size="1.8" fill="#0f0f0f">
<text x="62.2" y="53.2">SYS_JTCK_SWCLK</text>
<text x="66.1" y="51.7">GND</text>
<text x="62.2" y="55.8">SYS_JTMS_SWDIO</text>
<text x="174" y="57">Radio_DIO0</text>
<text x="174" y="54.5">Radio_DIO1</text>
<text x="174" y="59.6">Radio_RX</text>
<text x="174" y="62.1">Buzzer_Gate</text>
<text x="174" y="64.7">Radio_TX</text>
<text x="174" y="67.2">Radio_SPI1_SCK</text>
<text x="174" y="69.7">Radio_SPI1_MISO</text>
<text x="174" y="72.3">Radio_SPI1_MOSI</text>
<text x="190.5" y="74.8">Flash_QUADSPI_BK1_NCS</text>
<text x="254" y="72.3">Flash_QUADSPI_BK1_IO0</text>
<text x="254" y="74.8">Flash_QUADSPI_BK1_IO1</text>
<text x="90.2" y="82.4">OSCI+</text>
<text x="195.1" y="79.9">Flash_QUADSPI_CLK</text>
<text x="105.4" y="85">OSCI-</text>
<text x="174" y="87.5">SYS_JTMS_SWDIO</text>
<text x="175.5" y="86">USB_D+</text>
<text x="174" y="90.1">SYS_JTCK_SWCLK</text>
<text x="117" y="97.7">Radio_DIO2</text>
<text x="115.3" y="107.8">Radio_Enable</text>
<text x="174" y="102.8">Flash_QUADSPI_CLK</text>
<text x="117" y="110.4">Radio_DIO5</text>
<text x="117" y="112.9">Radio_DIO4</text>
<text x="174" y="112.9">Flash_QUADSPI_BK1_NCS</text>
<text x="105" y="118">Flash_QUADSPI_BK1_IO0</text>
<text x="117" y="115.5">Radio_DIO3</text>
<text x="105" y="120.5">Flash_QUADSPI_BK1_IO1</text>
<text x="170.2" y="125.6">Radio_Reset</text>
<text x="179.1" y="120.5">Indicator_LED</text>
<text x="205.2" y="143.4">Buzzer_Gate</text>
<text x="37.5" y="149.8">Radio_Reset</text>
<text x="94" y="149.8">Radio_DIO0</text>
<text x="33" y="154.8">Radio_SPI1_MOSI</text>
<text x="94" y="152.3">Radio_DIO1</text>
<text x="94" y="154.8">Radio_DIO2</text>
<text x="33" y="157.4">Radio_SPI1_MISO</text>
<text x="33.8" y="159.9">Radio_SPI1_SCK</text>
<text x="94" y="157.4">Radio_DIO3</text>
<text x="94" y="159.9">Radio_DIO4</text>
<text x="36.6" y="162.5">Radio_Enable</text>
<text x="39.9" y="167.5">Radio_RX</text>
<text x="94" y="162.5">Radio_DIO5</text>
<text x="40.1" y="170.1">Radio_TX</text>
</g>
<g font-size="1.8" fill="#725600">
<text x="175.5" y="75.8">Mag_Data_Ready</text>
<text x="175.5" y="83.4">USB_D-</text>
<text x="112.5" y="91.1">GPS_UART_RX</text>
<text x="112.1" y="106.3">Battery_Voltage</text>
<text x="198.3" y="119">I2C1_SCL</text>
<text x="198.3" y="116.5">I2C1_SDA</text>
<text x="116" y="124.1">GPS_Reset</text>
<text x="112.7" y="126.6">GPS_UART_TX</text>
<text x="118.2" y="131.7">Acc_Int1</text>
<text x="117.3" y="134.2">Gyro_Int3</text>
</g>
<text font-size="1.8" fill="#009600" x="21.1" y="193.9">[OPTIONAL] U.FL-R-SMT-1_10_ Antenna Conn</text>
<g font-size="1.4" fill="#a90000">
<text x="52.6" y="149.9">12</text>
<text x="88.5" y="144.8">3</text>
<text x="88.5" y="149.9">6</text>
<text x="52.6" y="154.9">15</text>
<text x="88.5" y="152.4">7</text>
<text x="88.5" y="154.9">8</text>
<text x="52.6" y="160">13</text>
<text x="52.6" y="157.5">14</text>
<text x="88.1" y="160">10</text>
<text x="88.5" y="157.5">9</text>
<text x="52.6" y="162.6">16</text>
<text x="52.9" y="167.6">5</text>
<text x="88.1" y="162.6">11</text>
<text x="52.9" y="170.2">4</text>
<text x="52.9" y="175.3">1</text>
<text x="88.5" y="177.8">2</text>
</g>
<g font-size="1.4" fill="#006464">
<text x="82.4" y="145.5">VCC</text>
<text x="56.9" y="150.6">RESET</text>
<text x="56.9" y="155.7">SDI</text>
<text x="82" y="150.6">DIO0</text>
<text x="82" y="153.2">DIO1</text>
<text x="82" y="155.7">DIO2</text>
<text x="56.9" y="160.8">SCLK</text>
<text x="56.9" y="158.2">SDO</text>
<text x="82" y="160.8">DIO4</text>
<text x="82" y="158.2">DIO3</text>
<text x="56.9" y="163.3">~{SEL}</text>
<text x="82" y="163.3">DIO5</text>
<text x="56.9" y="170.9">RX_SWITCH</text>
<text x="56.9" y="168.4">TX_SWITCH</text>
<text x="56.9" y="176">Antenna</text>
<text x="82.2" y="178.6">GND</text>
</g>
</svg>
